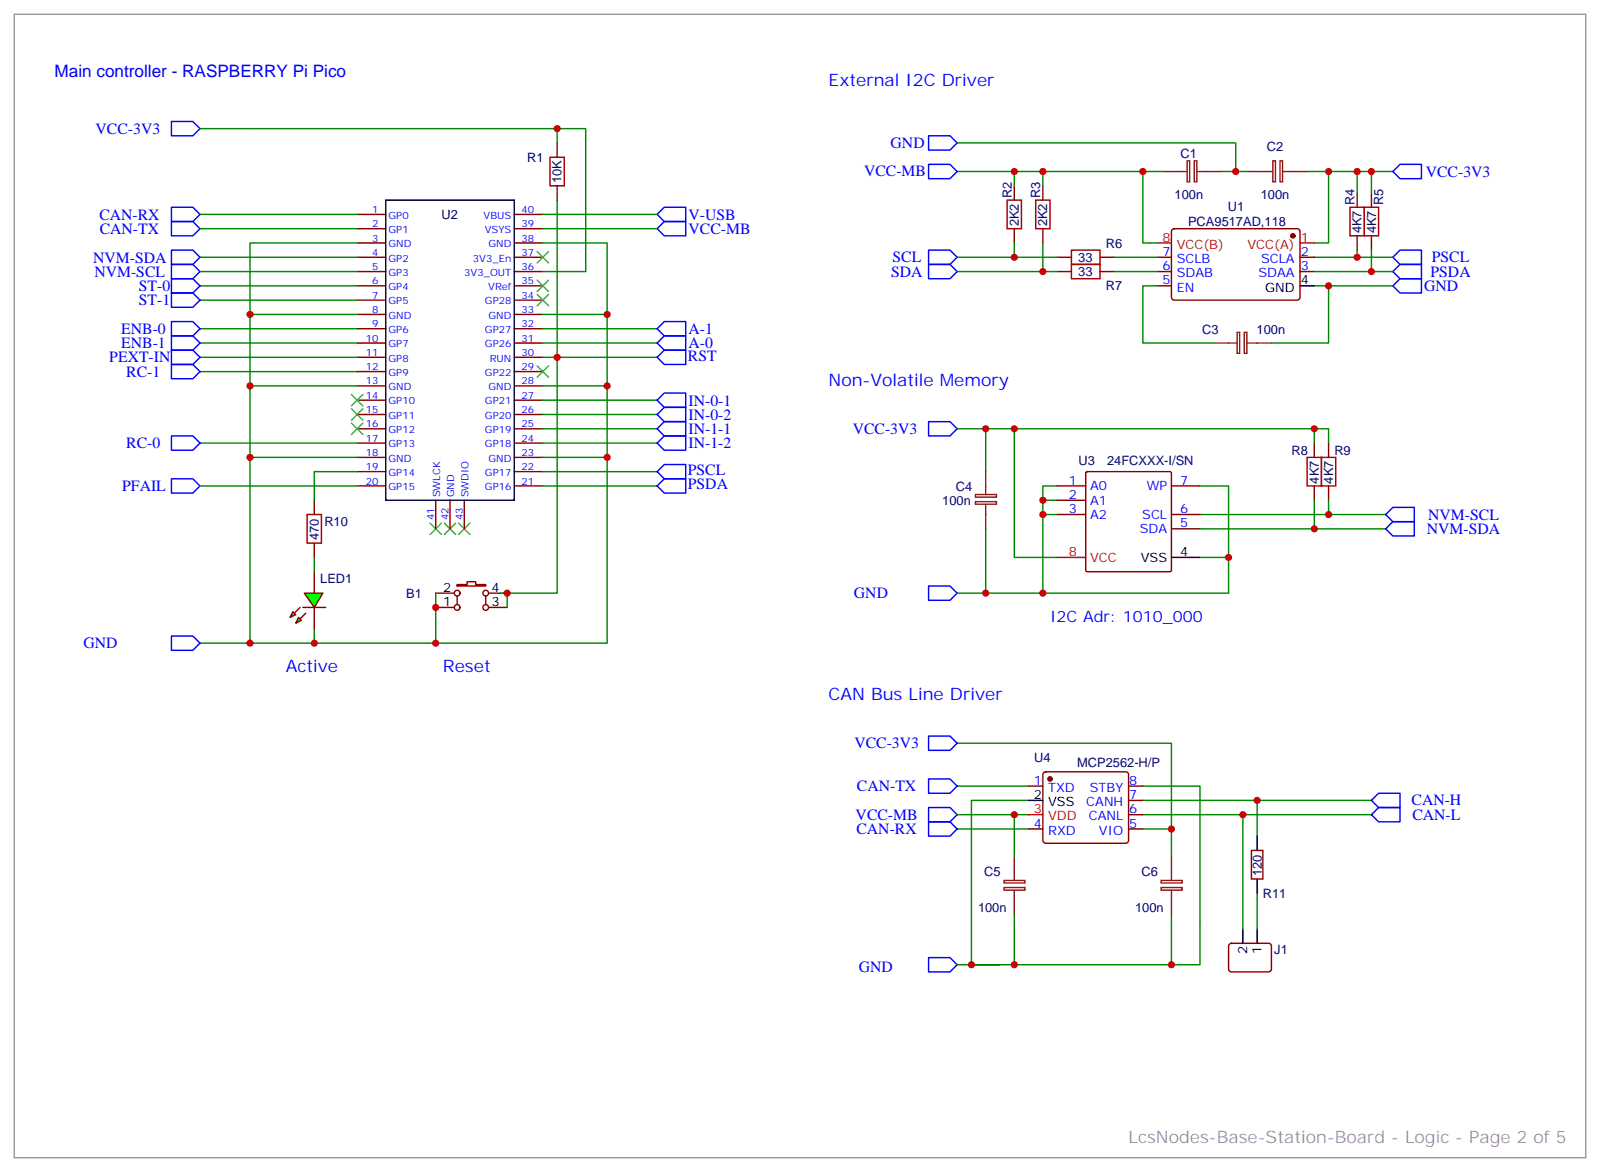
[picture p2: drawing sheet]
<svg xmlns="http://www.w3.org/2000/svg" width="395mm" height="289mm" viewBox="0 0 395 289" stroke-linecap="round" stroke-linejoin="round" font-family="sans-serif">
<g fill="none" stroke="#008700" stroke-width=".35">
<path d="M49.4 31.8h95.2v35.2h-10.5M137.6 31.8v3.5M49.4 52.9h38.8M49.4 56.4h38.8M88.2 60h-26.5v17.6M134.1 60h15.8v17.6M134.1 52.9h28.2M134.1 56.4h28.2M137.6 49.4v97h-12.4M49.4 63.5h38.8M49.4 67h38.8M88.2 77.6h-26.5v81.2h88.2v-81.2h-15.8"/>
<path d="M49.4 81.1h38.8M49.4 84.7h38.8M49.4 91.7h38.8M61.7 95.2h26.5M134.1 81.1h28.2M134.1 84.7h28.2M134.1 98.8h28.2M134.1 88.2h28.2M134.1 95.2h15.8M49.4 109.4h38.8M61.7 112.9h26.5M77.6 116.4h10.6"/>
<path d="M134.1 105.8h28.2M134.1 119.9h28.2M134.1 116.4h28.2M134.1 109.4h28.2M134.1 102.3h28.2M134.1 112.9h15.8M236.4 105.8h14.1M243.4 105.8v10.6M261.1 119.9h-3.6v26.5M296.3 119.9h7.1v26.5h-67M328.1 109.4v-3.6h-77.6v31.8h10.6M243.4 130.5v15.9"/>
<path d="M257.5 127h3.6M257.5 123.5h3.6M296.3 127h45.9M296.3 130.5h45.9M296.3 137.6h7.1M49.4 158.8h12.3M77.6 155.2v3.6M107.6 146.4v12.4M123.5 146.4h1.7M125.2 146.4v3.5M236.4 183.4h52.9v21.2h-7.1M236.4 194h17.6"/>
<path d="M254 197.6h-14.1v40.5h-3.5M282.2 194h14.1v44.1h-56.4h7M282.2 197.6h56.5M310.4 197.6v8.8M236.4 201.1h17.6M236.4 204.6h17.6M250.5 201.1v10.6M282.2 201.1h56.5M289.3 204.6v7.1M250.5 225.8v12.3M289.3 225.8v12.3M310.4 220.5v8.8"/>
</g>
<g fill="none" stroke="#870000" stroke-width=".35">
<path d="M137.6 35.3v3.5M88.2 52.9h7M88.2 56.4h7M88.2 60h7M127 52.9h7.1M127 56.4h7.1M127 60h7.1M137.6 45.9v3.5M88.2 63.5h7M88.2 67h7M88.2 70.6h7M88.2 74.1h7"/>
<path d="M88.2 77.6h7M127 63.5h7.1M127 67h7.1M127 70.6h7.1M127 74.1h7.1M127 77.6h7.1M88.2 81.1h7M88.2 84.7h7M88.2 88.2h7M88.2 91.7h7M88.2 95.2h7M88.2 98.8h7"/>
<path d="M127 81.1h7.1M127 84.7h7.1M127 88.2h7.1M127 91.7h7.1M127 95.2h7.1M127 98.8h7.1M88.2 119.9h7M88.2 102.3h7M88.2 105.8h7M88.2 109.4h7M88.2 112.9h7M88.2 116.4h7"/>
<path d="M127 119.9h7.1M127 102.3h7.1M127 105.8h7.1M127 109.4h7.1M127 112.9h7.1M127 116.4h7.1M261.1 119.9h7M268.2 116.6l.3-.2h20.4l.3 .2 .1 24.2-.2 .3h-20.6l-.3-.2zM289.3 119.9h7M107.6 123.5v7M111.1 123.5v7M114.7 123.5v7"/>
<path d="M261.1 127h7M261.1 123.5h7M289.3 130.5h7M289.3 127h7M77.6 141.1v5.3M77.6 149.9v5.3M107.6 149.9h4.6M107.6 146.4h4.6M112.9 144.3h2.5v-.7h2.1v.7h2.4v.3h-7zM112.9 147.1v2.1M119.9 147.1v2.1M120.6 149.9h4.6"/>
<path d="M120.6 146.4h4.6M254 194h3.5M257.8 190.7l.4-.2h19.8a.71 .71 0 0 1 .7 .7v16.2a.76 .76 0 0 1-.7 .7h-19.8a.76 .76 0 0 1-.7-.7v-16.2zM278.7 194h3.5M278.7 197.6h3.5M254 204.6h3.5M278.7 204.6h3.5M278.7 201.1h3.5M309 209.9h2.9v7.1h-2.9zM303.6 233l.5-.2h9.2a.71 .71 0 0 1 .7 .7v5.7a.76 .76 0 0 1-.7 .7h-9.2a.76 .76 0 0 1-.7-.7v-5.7z"/>
<circle cx="112.9" cy="146.4" r=".71"/>
<circle cx="112.9" cy="149.9" r=".71"/>
<circle cx="119.9" cy="149.9" r=".71"/>
<circle cx="119.9" cy="146.4" r=".71"/>
</g>
<path d="M243.4 116.4v5.7M240.9 123.8h5.2v.7h-5.2zM240.9 122.1h5.2v.6h-5.2zM243.4 124.5v6M247.9 219.1h5.2v.6h-5.2zM247.9 217.3h5.2v.6h-5.2zM250.5 211.7v5.6M250.5 219.8v6M286.7 219.1h5.2v.6h-5.2zM286.7 217.3h5.2v.6h-5.2zM289.3 211.7v5.6M289.3 219.8v6" fill="none" stroke="#8c2424" stroke-width=".35"/>
<g fill="none" stroke="#00f" stroke-width=".35">
<path d="M42.3 30h5.3l1.8 1.8-1.8 1.7h-5.3zM42.3 51.2h5.3l1.8 1.7-1.8 1.8h-5.3zM42.3 54.7h5.3l1.8 1.7-1.8 1.8h-5.3zM162.3 52.9l1.7-1.7h5.3v3.5h-5.3zM162.3 56.4l1.7-1.7h5.3v3.5h-5.3zM42.3 79.4h5.3l1.8 1.7-1.8 1.8h-5.3zM42.3 61.7h5.3l1.8 1.8-1.8 1.8h-5.3zM42.3 65.3h5.3l1.8 1.7-1.8 1.8h-5.3zM164 79.4h5.3v3.5h-5.3l-1.7-1.8zM42.3 82.9h5.3l1.8 1.8-1.8 1.7h-5.3zM42.3 90h5.3l1.8 1.7-1.8 1.8h-5.3zM162.3 98.8l1.7-1.8h5.3v3.5h-5.3z"/>
<path d="M162.3 84.7l1.7-1.8h5.3v3.5h-5.3zM162.3 88.2l1.7-1.8h5.3v3.6h-5.3zM42.3 107.6h5.3l1.8 1.8-1.8 1.7h-5.3zM162.3 119.9l1.7-1.7h5.3v3.5h-5.3zM162.3 116.4l1.7-1.7h5.3v3.5h-5.3zM162.3 109.4l1.7-1.8h5.3v3.5h-5.3zM162.3 105.8l1.7-1.7h5.3v3.5h-5.3zM162.3 102.3l1.7-1.8h5.3v3.6h-5.3zM229.3 104.1h5.3l1.8 1.7-1.8 1.8h-5.3zM342.2 127l1.8-1.8h5.2v3.6h-5.2zM342.2 130.5l1.8-1.7h5.2v3.5h-5.2zM42.3 157h5.3l1.8 1.8-1.8 1.7h-5.3z"/>
<path d="M229.3 144.6h5.3l1.8 1.8-1.8 1.8h-5.3zM229.3 181.7h5.3l1.8 1.7-1.8 1.8h-5.3zM229.3 199.3h5.3l1.8 1.8-1.8 1.7h-5.3zM229.3 192.3h5.3l1.8 1.7-1.8 1.8h-5.3zM340.4 199.3h5.3v3.5h-5.3l-1.7-1.7zM340.4 195.8h5.3v3.5h-5.3l-1.7-1.7zM229.3 202.8h5.3l1.8 1.8-1.8 1.8h-5.3zM229.3 236.4h5.3l1.8 1.7-1.8 1.8h-5.3z"/>
</g>
<path d="M95.2 49.4h31.8v74.1h-31.8zM289.3 137.6h7M254 197.6h3.5M310.4 206.4v3.5M310.4 217v3.5M306.9 229.3v3.5M310.4 229.3v3.5" fill="none" stroke="#000" stroke-width=".35"/>
<path d="M261.1 137.6h7M254 201.1h3.5" fill="none" stroke="#f00" stroke-width=".35"/>
<path d="M132.6 69.1l2.9 2.9M132.6 62.1l2.9 2.8M132.6 72.7l2.9 2.8M135.5 69.1l-2.9 2.9M135.5 62.1l-2.9 2.8M135.5 72.7l-2.9 2.8M106.2 129.1l2.8 2.8M109 129.1l-2.8 2.8M109.7 129.1l2.8 2.8M112.5 129.1l-2.8 2.8M113.2 129.1l2.9 2.8M116.1 129.1l-2.9 2.8" fill="none" stroke="#3c3" stroke-width=".35"/>
<circle cx="259.3" cy="192.3" r=".53" fill="#870000" stroke="#870000" stroke-width=".35"/>
<path d="M135.8 38.8h3.5v7.1h-3.5z" fill="none" stroke="#a10000" stroke-width=".35"/>
<g fill="#0f0" stroke="#870000" stroke-width=".35">
<path d="M73.7 152.4l.7 .7-1.4 .7z"/>
<path d="M72.3 151l.7 .7-1.4 .7z"/>
</g>
<g fill="#870000" stroke="#870000" stroke-width=".35">
<path d="M75.5 151.3l-1.4 1.5z"/>
<path d="M72.7 151.3l1.4-1.4z"/>
</g>
<path d="M74.8 149.9h5.6z" fill="#f00" stroke="#870000" stroke-width=".35"/>
<path d="M75.1 146.4h4.6l-2.1 3.5z" fill="#0f0" stroke="#870000" stroke-width=".35"/>
<path d="M229.3 33.5h5.3l1.8 1.8-1.8 1.7h-5.3zM229.3 40.6h5.3l1.8 1.7-1.8 1.8h-5.3zM344 42.3l1.7-1.7h5.3v3.5h-5.3zM42.3 72.3h5.3l1.8 1.8-1.8 1.7h-5.3zM42.3 68.8h5.3l1.8 1.8-1.8 1.7h-5.3zM229.3 61.7h5.3l1.8 1.8-1.8 1.8h-5.3zM229.3 65.3h5.3l1.8 1.7-1.8 1.8h-5.3zM344 67l1.7-1.7h5.3v3.5h-5.3zM345.7 68.8h5.3v3.5h-5.3l-1.7-1.7zM345.7 61.7h5.3v3.6h-5.3l-1.7-1.8zM42.3 86.4h5.3l1.8 1.8-1.8 1.8h-5.3zM42.3 118.2h5.3l1.8 1.7-1.8 1.8h-5.3z" fill="none" stroke="#00f" stroke-width=".35"/>
<g fill="none" stroke="#008700" stroke-width=".35">
<path d="M236.4 35.3h68.8v7M236.4 42.3h45.8v17.7h3.6M250.5 42.3v3.6M250.5 60v3.5M257.5 60v7M257.5 42.3v3.6M282.2 42.3h5.3M301.6 42.3h7.1M322.8 42.3h5.3M335.1 42.3v5.3M338.7 42.3v5.3M344 42.3h-15.9v17.7h-3.5"/>
<path d="M49.4 70.6h38.8M49.4 74.1h38.8M236.4 63.5h24.7M236.4 67h24.7M275.2 63.5h10.6M275.2 67h10.6M285.8 70.6h-3.6v14.1h17.7M324.6 70.6h19.4M324.6 63.5h19.4M324.6 67h19.4M328.1 70.6v14.1h-14.1M335.1 61.7v1.8"/>
<path d="M338.7 61.7v5.3M49.4 88.2h38.8M49.4 119.9h38.8M77.6 116.4v7.1M324.6 105.8v3.6M77.6 137.6v3.5M324.6 123.5v7M328.1 123.5v3.5M306.9 201.1v28.2"/>
</g>
<path d="M3.5 3.5h388.1v282.3h-388.1z" fill="none" stroke="#999" stroke-width=".35"/>
<path d="M293.2 39.7h.6v5.2h-.6zM294.9 39.7h.7v5.2h-.7zM314.3 39.7h.7v5.2h-.7zM316.1 39.7h.6v5.2h-.6zM287.5 42.3h5.7M295.6 42.3h6M308.7 42.3h5.6M316.8 42.3h6M299.9 84.7h5.6M305.5 82h.6v5.2h-.6zM307.3 82h.6v5.2h-.6zM308 84.7h6" fill="none" stroke="#8c2424" stroke-width=".35"/>
<path d="M248.7 49.4h3.5v7h-3.5zM255.8 49.4h3.5v7h-3.5zM333.4 51.2h3.5v7h-3.5zM336.9 51.2h3.5v7h-3.5zM264.6 61.7h7v3.6h-7zM264.6 65.3h7v3.5h-7zM322.8 112.9h3.5v7h-3.5zM326.3 112.9h3.5v7h-3.5zM75.8 127h3.6v7.1h-3.6z" fill="none" stroke="#a10000" stroke-width=".35"/>
<g fill="none" stroke="#870000" stroke-width=".35">
<path d="M250.5 45.9v3.5M250.5 56.4v3.6M257.5 45.9v3.5M257.5 56.4v3.6M289.5 56.7l.5-.3h30.3a.71 .71 0 0 1 .7 .8v16.2a.76 .76 0 0 1-.7 .7h-30.3a.76 .76 0 0 1-.7-.7v-16.2zM335.1 47.6v3.6M335.1 58.2v3.5M338.7 47.6v3.6M338.7 58.2v3.5M261.1 63.5h3.5M261.1 67h3.5M271.6 63.5h3.6"/>
<path d="M271.6 67h3.6M285.8 63.5h3.5M285.8 67h3.5M285.8 70.6h3.5M321 63.5h3.6M321 67h3.6M324.6 109.4v3.5M324.6 119.9v3.6M328.1 109.4v3.5M328.1 119.9v3.6M77.6 123.5v3.5M77.6 134.1v3.5"/>
</g>
<circle cx="319.3" cy="58.2" r=".53" fill="#870000" stroke="#870000" stroke-width=".35"/>
<path d="M285.8 60h3.5M321 60h3.6" fill="none" stroke="#f00" stroke-width=".35"/>
<path d="M321 70.6h3.6" fill="none" stroke="#000" stroke-width=".35"/>
<path d="M86.8 97.4l2.8 2.8M89.6 97.4l-2.8 2.8M132.6 90.3l2.9 2.8M135.5 90.3l-2.9 2.8M86.8 100.9l2.8 2.8M86.8 104.4l2.8 2.8M89.6 100.9l-2.8 2.8M89.6 104.4l-2.8 2.8" fill="none" stroke="#3c3" stroke-width=".35"/>
<g fill="#c00">
<circle cx="107.6" cy="149.9" r=".88"/>
<circle cx="107.6" cy="158.7" r=".88"/>
<circle cx="149.9" cy="112.9" r=".88"/>
<circle cx="149.9" cy="95.2" r=".88"/>
<circle cx="77.6" cy="158.7" r=".88"/>
<circle cx="61.7" cy="158.7" r=".88"/>
<circle cx="303.4" cy="137.6" r=".88"/>
<circle cx="243.4" cy="146.4" r=".88"/>
<circle cx="243.4" cy="105.8" r=".88"/>
<circle cx="257.5" cy="146.4" r=".88"/>
<circle cx="257.5" cy="127" r=".88"/>
<circle cx="257.5" cy="123.5" r=".88"/>
<circle cx="289.3" cy="204.6" r=".88"/>
<circle cx="61.7" cy="112.9" r=".88"/>
<circle cx="310.4" cy="197.6" r=".88"/>
<circle cx="289.3" cy="238.1" r=".88"/>
<circle cx="61.7" cy="95.2" r=".88"/>
<circle cx="61.7" cy="77.6" r=".88"/>
<circle cx="149.9" cy="77.6" r=".88"/>
<circle cx="137.6" cy="31.7" r=".88"/>
<circle cx="125.2" cy="146.4" r=".88"/>
<circle cx="137.6" cy="88.2" r=".88"/>
<circle cx="239.9" cy="238.1" r=".88"/>
<circle cx="250.5" cy="201.1" r=".88"/>
<circle cx="250.5" cy="238.1" r=".88"/>
<circle cx="306.9" cy="201.1" r=".88"/>
<circle cx="305.2" cy="42.3" r=".88"/>
<circle cx="338.7" cy="42.3" r=".88"/>
<circle cx="335.1" cy="42.3" r=".88"/>
<circle cx="335.1" cy="63.5" r=".88"/>
<circle cx="338.7" cy="67" r=".88"/>
<circle cx="328.1" cy="70.6" r=".88"/>
<circle cx="328.1" cy="42.3" r=".88"/>
<circle cx="282.2" cy="42.3" r=".88"/>
<circle cx="257.5" cy="67" r=".88"/>
<circle cx="257.5" cy="42.3" r=".88"/>
<circle cx="250.5" cy="42.3" r=".88"/>
<circle cx="250.5" cy="63.5" r=".88"/>
<circle cx="250.5" cy="105.8" r=".88"/>
<circle cx="324.6" cy="105.8" r=".88"/>
<circle cx="324.6" cy="130.5" r=".88"/>
<circle cx="328.1" cy="127" r=".88"/>
</g>
<g font-size="4.2" fill="#00f">
<text x="13.5" y="19.1">Main controller - RASPBERRY Pi Pico</text>
<text x="204.6" y="21.2">External I2C Driver</text>
<text x="204.6" y="95.2">Non-Volatile Memory</text>
<text x="70.6" y="165.8">Active</text>
<text x="109.4" y="165.8">Reset</text>
<text x="204.6" y="172.9">CAN Bus Line Driver</text>
</g>
<text font-size="4.2" fill="#999" x="278.7" y="282.2">LcsNodes-Base-Station-Board - Logic - Page 2 of 5</text>
<g font-size="3.9" fill="#00f">
<text x="23.6" y="33">VCC-3V3</text>
<text x="219.9" y="36.5">GND</text>
<text x="213.4" y="43.5">VCC-MB</text>
<text x="352.1" y="43.6">VCC-3V3</text>
<text x="24.5" y="54.2">CAN-RX</text>
<text x="24.6" y="57.7">CAN-TX</text>
<text x="170" y="54.2">V-USB</text>
<text x="170" y="57.8">VCC-MB</text>
<text x="23" y="64.8">NVM-SDA</text>
<text x="220.4" y="64.7">SCL</text>
<text x="353.6" y="64.8">PSCL</text>
<text x="23.3" y="68.4">NVM-SCL</text>
<text x="34.3" y="71.8">ST-0</text>
<text x="220.1" y="68.3">SDA</text>
<text x="351.7" y="71.8">GND</text>
<text x="353.3" y="68.3">PSDA</text>
<text x="34.3" y="75.2">ST-1</text>
<text x="29.9" y="82.4">ENB-0</text>
<text x="170" y="82.5">A-1</text>
<text x="27" y="89.5">PEXT-IN</text>
<text x="29.9" y="85.9">ENB-1</text>
<text x="169.9" y="89">RST</text>
<text x="170" y="86">A-0</text>
<text x="31.2" y="93">RC-1</text>
<text x="170" y="100.1">IN-0-1</text>
<text x="170" y="107.1">IN-1-1</text>
<text x="170" y="103.6">IN-0-2</text>
<text x="210.6" y="107.1">VCC-3V3</text>
<text x="31.2" y="110.6">RC-0</text>
<text x="170" y="110.7">IN-1-2</text>
<text x="169.9" y="117.2">PSCL</text>
<text x="30.2" y="121.2">PFAIL</text>
<text x="169.9" y="120.8">PSDA</text>
<text x="352.4" y="131.8">NVM-SDA</text>
<text x="352.7" y="128.2">NVM-SCL</text>
<text x="210.9" y="147.6">GND</text>
<text x="259.3" y="153.5">I2C Adr: 1010_000</text>
<text x="20.6" y="160">GND</text>
<text x="211" y="184.7">VCC-3V3</text>
<text x="211.6" y="195.3">CAN-TX</text>
<text x="211.3" y="202.3">VCC-MB</text>
<text x="348.6" y="198.8">CAN-H</text>
<text x="348.8" y="202.3">CAN-L</text>
<text x="211.5" y="205.9">CAN-RX</text>
<text x="212.1" y="239.9">GND</text>
</g>
<g font-size="3.2" fill="#000080">
<text x="130.2" y="39.9">R1</text>
<text x="291.5" y="39">C1</text>
<text x="312.8" y="37.2">C2</text>
<text x="138.7" y="45.3" transform="rotate(-90 138.7 45.3)">10K</text>
<text x="249.8" y="48.9" transform="rotate(-90 249.8 48.9)">R2</text>
<text x="256.9" y="48.9" transform="rotate(-90 256.9 48.9)">R3</text>
<text x="290.1" y="49.2">100n</text>
<text x="303.2" y="52">U1</text>
<text x="311.3" y="49.2">100n</text>
<text x="334.5" y="50.6" transform="rotate(-90 334.5 50.6)">R4</text>
<text x="341.6" y="50.6" transform="rotate(-90 341.6 50.6)">R5</text>
<text x="109" y="54.1">U2</text>
<text x="251.6" y="55.8" transform="rotate(-90 251.6 55.8)">2K2</text>
<text x="258.6" y="55.8" transform="rotate(-90 258.6 55.8)">2K2</text>
<text x="293.4" y="55.8">PCA9517AD,118</text>
<text x="336.2" y="57.6" transform="rotate(-90 336.2 57.6)">4K7</text>
<text x="339.8" y="57.6" transform="rotate(-90 339.8 57.6)">4K7</text>
<text x="266.3" y="64.6">33</text>
<text x="273.1" y="61.1">R6</text>
<text x="266.3" y="68.2">33</text>
<text x="273.1" y="71.7">R7</text>
<text x="296.8" y="82.3">C3</text>
<text x="310.3" y="82.3">100n</text>
<text x="318.9" y="112.2">R8</text>
<text x="329.5" y="112.2">R9</text>
<text x="266.3" y="114.7">U3</text>
<text x="273.4" y="114.7">24FCXXX-I/SN</text>
<text x="325.7" y="119.3" transform="rotate(-90 325.7 119.3)">4K7</text>
<text x="329.2" y="119.3" transform="rotate(-90 329.2 119.3)">4K7</text>
<text x="232.7" y="124.6">100n</text>
<text x="236" y="121.1">C4</text>
<text x="80.1" y="129.9">R10</text>
<text x="78.7" y="133.3" transform="rotate(-90 78.7 133.3)">470</text>
<text x="79.1" y="144">LED1</text>
<text x="100.3" y="147.6">B1</text>
<text x="255.4" y="188.2">U4</text>
<text x="266" y="189.3">MCP2562-H/P</text>
<text x="243.1" y="216.3">C5</text>
<text x="281.9" y="216.3">C6</text>
<text x="311.6" y="216.2" transform="rotate(-90 311.6 216.2)">120</text>
<text x="311.9" y="221.6">R11</text>
<text x="241.5" y="225.1">100n</text>
<text x="280.3" y="225.1">100n</text>
<text x="314.7" y="235.4">J1</text>
</g>
<g font-size="3.2" fill="#f00">
<text x="287.1" y="59.6">8</text>
<text x="321.2" y="59.6">1</text>
<text x="290.6" y="61.4">VCC(B)</text>
<text x="308.1" y="61.4">VCC(A)</text>
<text x="264" y="137.2">8</text>
<text x="269.2" y="138.6">VCC</text>
<text x="255.3" y="200.7">3</text>
<text x="258.8" y="202.5">VDD</text>
</g>
<g font-size="3.2" fill="#00f">
<text x="287.1" y="63.1">7</text>
<text x="290.6" y="64.9">SCLB</text>
<text x="311.4" y="64.9">SCLA</text>
<text x="321.2" y="63.1">2</text>
<text x="287.1" y="70.2">5</text>
<text x="287.1" y="66.7">6</text>
<text x="290.6" y="72">EN</text>
<text x="290.6" y="68.4">SDAB</text>
<text x="310.8" y="68.4">SDAA</text>
<text x="321.2" y="66.7">3</text>
<text x="264" y="119.6">1</text>
<text x="291.4" y="119.6">7</text>
<text x="264" y="123.1">2</text>
<text x="269.2" y="121">A0</text>
<text x="269.2" y="124.5">A1</text>
<text x="283.2" y="121">WP</text>
<text x="264" y="126.6">3</text>
<text x="269.2" y="128.1">A2</text>
<text x="281.4" y="131.6">SDA</text>
<text x="282.1" y="128.1">SCL</text>
<text x="291.4" y="130.2">5</text>
<text x="291.4" y="126.6">6</text>
<text x="255.3" y="193.7">1</text>
<text x="258.8" y="195.4">TXD</text>
<text x="269.1" y="195.4">STBY</text>
<text x="278.9" y="197.2">7</text>
<text x="278.9" y="193.7">8</text>
<text x="268.2" y="199">CANH</text>
<text x="268.9" y="202.5">CANL</text>
<text x="278.9" y="200.7">6</text>
<text x="255.3" y="204.3">4</text>
<text x="258.8" y="206">RXD</text>
<text x="271.4" y="206">VIO</text>
<text x="278.9" y="204.3">5</text>
</g>
<g font-size="3.2">
<text x="312.4" y="72">GND</text>
<text x="321.2" y="70.2">4</text>
<text x="291.4" y="137.2">4</text>
<text x="281.7" y="138.6">VSS</text>
<text x="109.5" y="149.6">1</text>
<text x="109.5" y="146.1">2</text>
<text x="121.4" y="149.6">3</text>
<text x="121.4" y="146.1">4</text>
<text x="255.3" y="197.2">2</text>
<text x="258.8" y="199">VSS</text>
<text x="308" y="235.6" transform="rotate(-90 308 235.6)">2</text>
<text x="311.5" y="235.6" transform="rotate(-90 311.5 235.6)">1</text>
</g>
<g font-size="2.5" fill="#00f">
<text x="91.9" y="52.6">1</text>
<text x="96" y="54">GP0</text>
<text x="119.4" y="54">VBUS</text>
<text x="128.8" y="52.6">40</text>
<text x="91.9" y="59.6">3</text>
<text x="91.9" y="56.1">2</text>
<text x="96" y="57.5">GP1</text>
<text x="119.7" y="57.5">VSYS</text>
<text x="128.8" y="56.1">39</text>
<text x="128.8" y="59.6">38</text>
<text x="91.9" y="63.1">4</text>
<text x="96" y="64.6">GP2</text>
<text x="96" y="61">GND</text>
<text x="116.8" y="64.6">3V3_En</text>
<text x="120.6" y="61">GND</text>
<text x="128.8" y="63.1">37</text>
<text x="91.9" y="70.2">6</text>
<text x="91.9" y="66.7">5</text>
<text x="96" y="71.6">GP4</text>
<text x="96" y="68.1">GP3</text>
<text x="114.6" y="68.1">3V3_OUT</text>
<text x="120.6" y="71.6">VRef</text>
<text x="128.8" y="66.7">36</text>
<text x="128.8" y="70.2">35</text>
<text x="91.9" y="77.3">8</text>
<text x="91.9" y="73.7">7</text>
<text x="96" y="75.1">GP5</text>
<text x="119.8" y="75.1">GP28</text>
<text x="128.8" y="73.7">34</text>
<text x="128.8" y="77.3">33</text>
<text x="91.9" y="80.8">9</text>
<text x="96" y="82.2">GP6</text>
<text x="96" y="78.7">GND</text>
<text x="119.8" y="82.2">GP27</text>
<text x="120.6" y="78.7">GND</text>
<text x="128.8" y="80.8">32</text>
<text x="90.3" y="87.8">11</text>
<text x="90.3" y="84.3">10</text>
<text x="96" y="89.3">GP8</text>
<text x="96" y="85.7">GP7</text>
<text x="119.8" y="85.7">GP26</text>
<text x="120.9" y="89.3">RUN</text>
<text x="128.8" y="84.3">31</text>
<text x="128.8" y="87.8">30</text>
<text x="90.3" y="94.9">13</text>
<text x="90.3" y="91.4">12</text>
<text x="96" y="92.8">GP9</text>
<text x="119.8" y="92.8">GP22</text>
<text x="128.8" y="91.4">29</text>
<text x="128.8" y="94.9">28</text>
<text x="90.3" y="102">15</text>
<text x="90.3" y="98.4">14</text>
<text x="96" y="99.8">GP10</text>
<text x="96" y="96.3">GND</text>
<text x="119.8" y="99.8">GP21</text>
<text x="120.6" y="96.3">GND</text>
<text x="128.8" y="98.4">27</text>
<text x="128.8" y="102">26</text>
<text x="90.3" y="105.5">16</text>
<text x="96" y="106.9">GP12</text>
<text x="96" y="103.4">GP11</text>
<text x="119.8" y="103.4">GP20</text>
<text x="119.8" y="106.9">GP19</text>
<text x="128.8" y="105.5">25</text>
<text x="90.3" y="112.5">18</text>
<text x="90.3" y="109">17</text>
<text x="96" y="113.9">GND</text>
<text x="96" y="110.4">GP13</text>
<text x="119.8" y="110.4">GP18</text>
<text x="120.6" y="113.9">GND</text>
<text x="128.8" y="109">24</text>
<text x="128.8" y="112.5">23</text>
<text x="90.3" y="119.6">20</text>
<text x="90.3" y="116.1">19</text>
<text x="96" y="117.5">GP14</text>
<text x="119.8" y="117.5">GP17</text>
<text x="128.8" y="116.1">22</text>
<text x="128.8" y="119.6">21</text>
<text x="96" y="121">GP15</text>
<text x="108.7" y="122.8" transform="rotate(-90 108.7 122.8)">SWLCK</text>
<text x="112.2" y="122.8" transform="rotate(-90 112.2 122.8)">GND</text>
<text x="115.7" y="122.8" transform="rotate(-90 115.7 122.8)">SWDIO</text>
<text x="119.8" y="121">GP16</text>
<text x="107.2" y="128.4" transform="rotate(-90 107.2 128.4)">41</text>
<text x="110.8" y="128.4" transform="rotate(-90 110.8 128.4)">42</text>
<text x="114.3" y="128.4" transform="rotate(-90 114.3 128.4)">43</text>
</g>
</svg>
